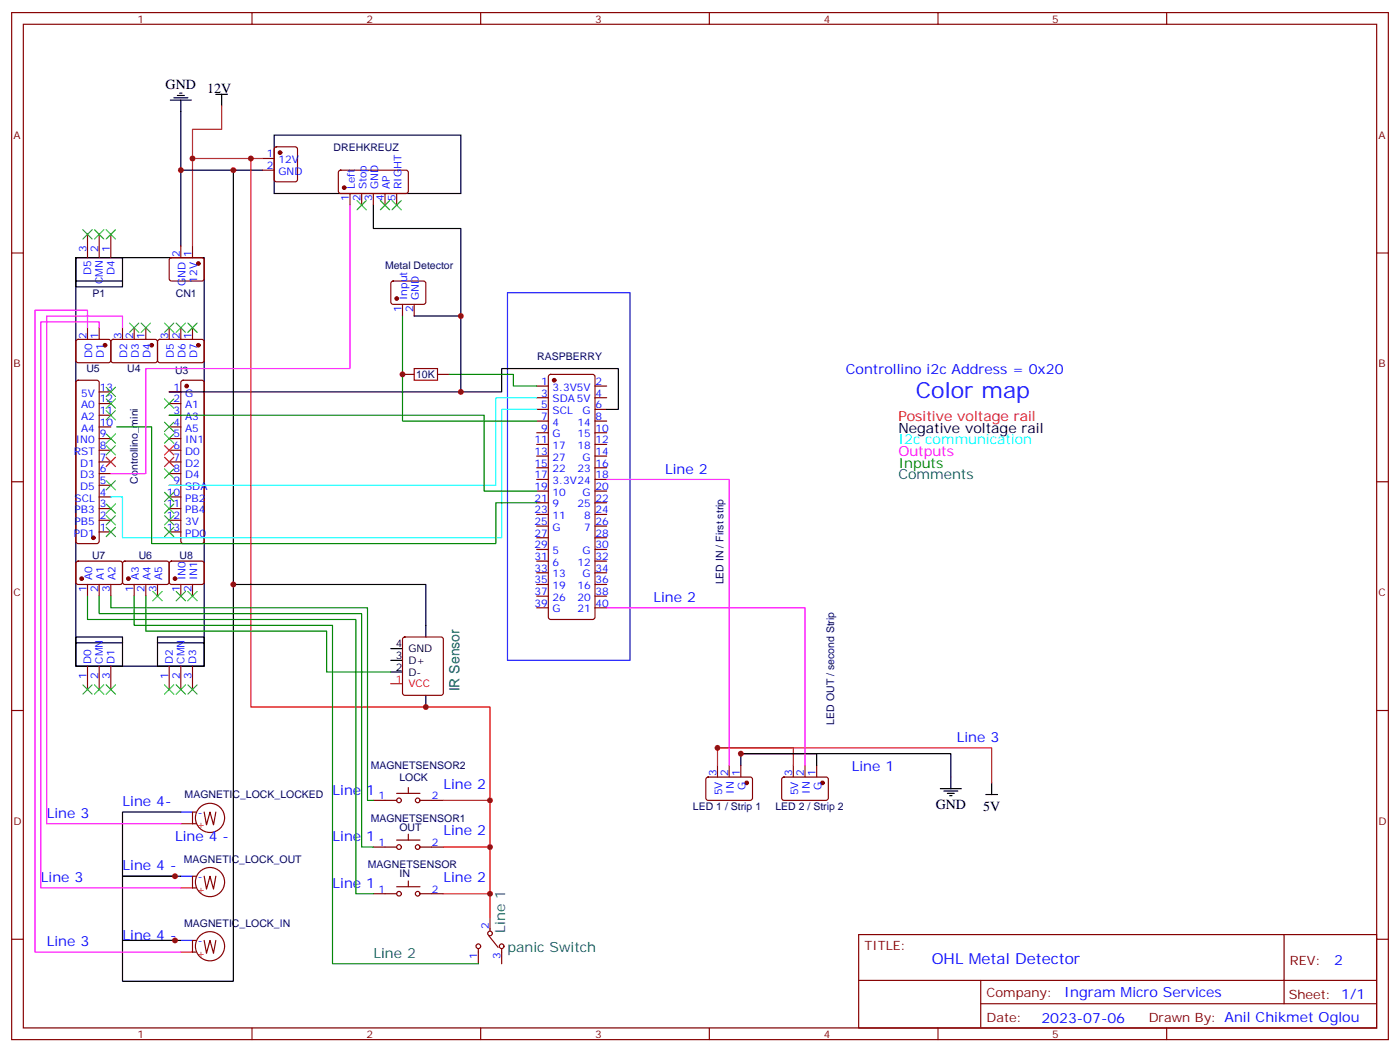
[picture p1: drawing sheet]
<svg xmlns="http://www.w3.org/2000/svg" width="423mm" height="318mm" viewBox="0 0 423 318" stroke-linecap="round" stroke-linejoin="round" font-family="sans-serif">
<g fill="none" stroke="#870000" stroke-width=".35">
<path d="M3.5 3.8h416.3v310.5h-416.3zM7.1 7.3h409.2v303.4h-409.2zM76.2 3.8v3.5M145.3 3.8v3.5M214.5 3.8v3.5M283.6 3.8v3.5M352.8 3.8v3.5M79.4 47.9h3.5M79.4 51.4h3.5M83.1 44.6l.5-.2h5.7l.6 .4 .1 9.5-.5 .6-5.9 .1-.6-.5-.1-9.4zM102.5 51.6l.5-.2 20 .1 .5 .6-.1 6-.6 .4-20.1-.1-.4-.6v-5.7zM105.8 58.5v3.5"/>
<path d="M109.4 58.5v3.5M112.9 58.5v3.5M116.4 58.5v3.5M119.9 58.5v3.5M3.5 76.5h3.6M26.5 70.8v7.1M30 70.8v7.1M33.5 70.8v7.1M51.4 78.1l.5-.2h9.4l.4 .7v5.9l-.7 .4h-9.4l-.4-.7v-5.6zM54.7 74.4v3.5M58.2 74.4v3.5M416.3 76.5h3.5"/>
<path d="M26.5 99.1v3.5M30 99.1v3.5M37 99.1v3.5M40.6 99.1v3.5M44.1 99.1v3.5M51.2 99.1v3.5M54.7 99.1v3.5M58.2 99.1v3.5M118.4 85.2l.5-.3 9.4 .1 .5 .7-.1 5.9-.6 .4-9.5-.1-.4-.6v-5.6zM121.7 92v3.5M125.2 92v3.5M23.2 102.8l.4-.2h9.5l.4 .7-.1 5.9-.6 .4h-9.4l-.5-.7v-5.6z"/>
<path d="M23.2 115.1l.4-.2h5.7l.5 .2 .2 .5v48l-.2 .5-.5 .2h-5.7l-.5-.2-.2-.5v-48zM30 118.5h3.5M33.7 102.8l.5-.2h13l.4 .7v5.9l-.7 .4h-13l-.4-.7v-5.6zM47.9 102.8l.4-.2h13l.4 .7v5.9l-.7 .4h-12.9l-.5-.7v-5.6zM51.2 118.5h3.5M54.9 115.1l.5-.2h5.6l.5 .2 .2 .5v48l-.2 .5-.5 .2h-5.6l-.5-.2-.2-.5v-48zM121.7 113.2h3.5M132.3 113.2h3.5M162.3 116.7h3.5M166 113.4l.5-.2h12.7l.5 .2 .2 .5v72.6l-.2 .5-.5 .3h-12.7l-.5-.3-.2-.5v-72.6zM179.9 116.7h3.5M30 122h3.5"/>
<path d="M30 125.5h3.5M30 129h3.5M30 132.6h3.5M30 136.1h3.5M30 139.6h3.5M51.2 122h3.5M51.2 125.5h3.5M51.2 129h3.5M51.2 132.6h3.5M51.2 136.1h3.5M51.2 139.6h3.5M162.3 120.2h3.5"/>
<path d="M162.3 123.8h3.5M162.3 127.3h3.5M162.3 130.8h3.5M162.3 134.3h3.5M162.3 137.9h3.5M179.9 120.2h3.5M179.9 123.8h3.5M179.9 127.3h3.5M179.9 130.8h3.5M179.9 134.3h3.5M179.9 137.9h3.5M3.5 145.6h3.6"/>
<path d="M30 143.2h3.5M30 146.7h3.5M30 150.2h3.5M30 153.7h3.5M30 157.3h3.5M51.2 143.2h3.5M51.2 146.7h3.5M51.2 150.2h3.5M51.2 153.7h3.5M51.2 157.3h3.5M162.3 141.4h3.5M162.3 159h3.5"/>
<path d="M162.3 144.9h3.5M162.3 155.5h3.5M162.3 148.4h3.5M162.3 152h3.5M179.9 141.4h3.5M179.9 159h3.5M179.9 144.9h3.5M179.9 155.5h3.5M179.9 148.4h3.5M179.9 152h3.5M416.3 145.6h3.5M23.2 169.8l.4-.2 13 .1 .4 .6v5.9l-.7 .5-12.9-.1-.5-.6v-5.7z"/>
<path d="M26.5 176.7v3.5M30 176.7v3.5M30 160.8h3.5M33.5 176.7v3.5M37.3 169.8l.4-.2 13 .1 .5 .6-.1 5.9-.7 .5-12.9-.1-.5-.6v-5.7zM40.6 176.7v3.5M44.1 176.7v3.5M47.6 176.7v3.5M51.2 160.8h3.5M51.4 169.8l.5-.2 9.4 .1 .4 .6v5.9l-.7 .5-9.4-.1-.4-.6v-5.7zM54.7 176.7v3.5M58.2 176.7v3.5"/>
<path d="M162.3 176.7h3.5M162.3 173.1h3.5M162.3 169.6h3.5M162.3 166.1h3.5M162.3 162.6h3.5M179.9 176.7h3.5M179.9 173.1h3.5M179.9 169.6h3.5M179.9 166.1h3.5M179.9 162.6h3.5M121.9 192.8l.5-.3h10.9l.5 .3 .3 .5v16.2l-.3 .5-.5 .2h-10.9l-.5-.2-.2-.5v-16.2zM162.3 183.7h3.5"/>
<path d="M162.3 180.2h3.5M179.9 183.7h3.5M179.9 180.2h3.5M3.5 214.8h3.6M26.5 201.4v7M30 201.4v7M33.5 201.4v7M51.2 201.4v7M54.7 201.4v7M58.2 201.4v7M416.3 214.8h3.5M119.9 239.8h7.1"/>
<path d="M123.5 238.1v1.7M213.7 235.1l.4-.2h13l.4 .7v5.9l-.7 .4h-12.9l-.5-.7v-5.6zM217 231.4v3.5M220.5 231.4v3.5M224 231.4v3.5M236.6 235.1l.5-.2h12.9l.5 .7-.1 5.9-.6 .4h-13l-.4-.7v-5.6zM239.9 231.4v3.5M243.4 231.4v3.5M246.9 231.4v3.5M59.3 245.5h-1.1v3.5h1.1M61.7 245.5l.7 3.8 1.1-3.8 1.1 3.8 .7-3.8M112.9 256h7"/>
<path d="M112.9 241.9h7M119.9 253.9h7.1M123.5 252.2v1.7M127 256h7.1M127 241.9h7.1M59.3 264.9h-1.1v3.5h1.1M61.7 264.9l.7 3.8 1.1-3.8 1.1 3.8 .7-3.8M112.9 270.2h7M119.9 268h7.1M123.5 266.3v1.7M127 270.2h7.1M148.2 277.2v4.2"/>
<path d="M3.5 283.9h3.6M59.3 284.3h-1.1v3.5h1.1M61.7 284.3l.7 3.8 1.1-3.8 1.1 3.8 .7-3.8M144.6 286.7v4.6M147.8 282.9l2.8 3.5M151.7 286.7v4.6M259.6 282.5h156.7v28.2h-156.7zM259.7 296.4h156.4M296.6 296.4v14.1M388.3 282.5v20.9M416.3 283.9h3.5M76.2 310.7v3.6"/>
<path d="M145.3 310.7v3.6M214.5 310.7v3.6M283.6 310.7v3.6M296.6 303.4h119.5M352.8 310.7v3.6"/>
<circle cx="63.5" cy="247.2" r="4.4"/>
<circle cx="120.7" cy="256" r=".71"/>
<circle cx="120.7" cy="241.9" r=".71"/>
<circle cx="126.3" cy="241.9" r=".71"/>
<circle cx="126.3" cy="256" r=".71"/>
<circle cx="63.5" cy="266.6" r="4.4"/>
<circle cx="120.7" cy="270.2" r=".71"/>
<circle cx="126.3" cy="270.2" r=".71"/>
<circle cx="63.5" cy="286" r="4.4"/>
<circle cx="144.6" cy="286" r=".71"/>
<circle cx="148.2" cy="282.2" r=".71"/>
<circle cx="151.7" cy="286" r=".71"/>
</g>
<g fill="none" stroke="#000" stroke-width=".35">
<path d="M51.5 30.3h6.4M52.6 29.6h4.2M53.6 28.9h2.1M54.3 28.2h.7M54.7 30.3v21.1h24.7M65.3 28.5h3.5M67 28.5v3.5M54.7 51.4v23M70.6 51.4v245.2h-33.6v-12.3h15.9M82.9 40.9h56.4v17.6h-56.4zM22.9 77.9h14.1v7h-14.1zM22.9 77.9h38.8v123.5h-38.8z"/>
<path d="M112.9 62v7.1h26.4v26.4M22.9 84.9v1.8h14.1v-1.8M125.2 95.5h14.1v23M51.2 118.5h100.5v-7.1h35.3v12.4h-3.6M70.6 176.7h58.2v15.8M22.9 194.3h14.1v7.1h-14.1zM22.9 194.3v-1.8h14.1v1.8M47.6 194.3h14.1v7.1h-14.1zM47.6 194.3v-1.8h14.1v1.8M118.2 196.1h3.5M118.2 199.6h3.5M118.2 203.1h3.5"/>
<path d="M128.8 210.2v3.5M224 231.4v-3.6h63.5v10.6M224 227.8h22.9v3.6M284.3 238.4h6.4M285.4 239.1h4.2M286.5 239.8h2.1M299.9 236.6v3.6M54.7 245.5h-17.7v19.4h15.9M287.2 240.5h.7M298.1 240.2h3.5M54.7 264.9h-17.7v19.4h17.7"/>
</g>
<g fill="#870000" stroke="#870000" stroke-width=".35">
<circle cx="60" cy="79.7" r=".53"/>
<circle cx="60" cy="104.4" r=".53"/>
<circle cx="45.9" cy="104.4" r=".53"/>
<circle cx="31.7" cy="104.4" r=".53"/>
<circle cx="56.4" cy="116.7" r=".53"/>
<circle cx="28.2" cy="162.6" r=".53"/>
<circle cx="38.8" cy="174.9" r=".53"/>
<circle cx="24.7" cy="174.9" r=".53"/>
<circle cx="52.9" cy="174.9" r=".53"/>
<circle cx="167.6" cy="114.9" r=".53"/>
<circle cx="84.7" cy="46.1" r=".53"/>
<circle cx="104.1" cy="56.7" r=".53"/>
<circle cx="119.9" cy="90.2" r=".53"/>
<circle cx="225.8" cy="236.6" r=".53"/>
<circle cx="248.7" cy="236.6" r=".53"/>
</g>
<g fill="none" stroke="#f00" stroke-width=".35">
<path d="M67 32v7.1h-8.8v35.3M58.2 47.9h21.2M75.8 47.9v165.8h72.4v28.2M32.1 138.2l2.8 2.8M34.9 138.2l-2.8 2.8M49.7 134.7l2.9 2.8M49.7 138.2l2.9 2.8M52.6 134.7l-2.9 2.8M52.6 138.2l-2.9 2.8M118.2 206.7h3.5M217 231.4v-5.3h82.9v10.5M217 226.1h22.9v5.3"/>
<path d="M54.7 249h3.5M134.1 241.9h14.1v14.1h-14.1M148.2 256v14.2h-14.1M54.7 268.4h3.5M148.2 270.2v7M54.7 287.8h3.5"/>
</g>
<path d="M54.7 245.5h3.5M54.7 264.9h3.5M54.7 284.3h3.5" fill="none" stroke="#00f" stroke-width=".35"/>
<path d="M153.5 88.5h37v111.1h-37z" fill="none" stroke="#30c" stroke-width=".35"/>
<g fill="none" stroke="#3c3" stroke-width=".35">
<path d="M25 69.4l2.9 2.8M27.9 69.4l-2.9 2.8M28.6 69.4l2.8 2.8M31.4 69.4l-2.8 2.8M32.1 69.4l2.8 2.8M34.9 69.4l-2.8 2.8M107.9 60.6l2.9 2.8M110.8 60.6l-2.9 2.8M115 60.6l2.8 2.8M117.8 60.6l-2.8 2.8M118.5 60.6l2.9 2.8M121.4 60.6l-2.9 2.8"/>
<path d="M39.2 97.6l2.8 2.9M42 97.6l-2.8 2.9M42.7 97.6l2.8 2.9M45.5 97.6l-2.8 2.9M49.7 97.6l2.9 2.9M52.6 97.6l-2.9 2.9M53.3 97.6l2.8 2.9M56.1 97.6l-2.8 2.9M56.8 97.6l2.8 2.9M59.6 97.6l-2.8 2.9M32.1 117.1l2.8 2.8M34.9 117.1l-2.8 2.8"/>
<path d="M32.1 131.2l2.8 2.8M32.1 134.7l2.8 2.8M32.1 124.1l2.8 2.8M32.1 120.6l2.8 2.8M34.9 131.2l-2.8 2.8M34.9 134.7l-2.8 2.8M34.9 120.6l-2.8 2.8M34.9 124.1l-2.8 2.8M49.7 131.2l2.9 2.8M49.7 127.6l2.9 2.9M49.7 120.6l2.9 2.8M52.6 131.2l-2.9 2.8"/>
<path d="M52.6 127.6l-2.9 2.9M52.6 120.6l-2.9 2.8M32.1 159.4l2.8 2.8M32.1 155.9l2.8 2.8M32.1 152.3l2.8 2.9M32.1 145.3l2.8 2.8M34.9 145.3l-2.8 2.8M34.9 159.4l-2.8 2.8M34.9 155.9l-2.8 2.8M34.9 152.3l-2.8 2.9M49.7 148.8l2.9 2.8M49.7 152.3l2.9 2.9"/>
<path d="M49.7 155.9l2.9 2.8M49.7 159.4l2.9 2.8M49.7 141.7l2.9 2.9M52.6 148.8l-2.9 2.8M52.6 152.3l-2.9 2.9M52.6 155.9l-2.9 2.8M52.6 159.4l-2.9 2.8M52.6 141.7l-2.9 2.9M46.2 178.8l2.8 2.8M49 178.8l-2.8 2.8M53.3 178.8l2.8 2.8M56.1 178.8l-2.8 2.8"/>
<path d="M56.8 178.8l2.8 2.8M59.6 178.8l-2.8 2.8M25 207l2.9 2.8M27.9 207l-2.9 2.8M28.6 207l2.8 2.8M31.4 207l-2.8 2.8M32.1 207l2.8 2.8M34.9 207l-2.8 2.8M49.7 207l2.9 2.8M52.6 207l-2.9 2.8M53.3 207l2.8 2.8M56.1 207l-2.8 2.8"/>
<path d="M56.8 207l2.8 2.8M59.6 207l-2.8 2.8"/>
</g>
<path d="M125.2 111.4h7.1v3.5h-7.1z" fill="none" stroke="#a10000" stroke-width=".35"/>
<path d="M105.8 62v49.4h-61.7v31.8h-10.6M26.5 99.1v-5.3h-15.9v194h44.1M30 99.1v-1.8h-17.7v171.1h42.4M37 99.1v-3.6h-22.9v153.5h40.6M183.4 144.9h37.1v86.5M183.4 183.7h60v47.7" fill="none" stroke="#f0f" stroke-width=".35"/>
<path d="M162.3 120.2h-12.4v26.5h-98.7M162.3 123.8h-10.6v38.8h-114.7v-12.4h-3.5" fill="none" stroke="#0ff" stroke-width=".35"/>
<path d="M121.7 95.5v31.8h40.6M135.8 113.2h19.4v3.5h7.1M35.3 129h10.6v35.3h104v-12.3h12.4M51.2 125.5h95.2v22.9h15.9M26.5 180.2v7.1h81.1v82.9h5.3M30 180.2v5.3h79.4v70.5h3.5M33.5 180.2v3.5h77.6v58.2h1.8M40.6 180.2v8.8h59.9v102.3h44.1M44.1 180.2v10.6h54.7v12.3h19.4" fill="none" stroke="#008700" stroke-width=".35"/>
<g fill="#c00">
<circle cx="148.2" cy="256" r=".88"/>
<circle cx="217" cy="226.1" r=".88"/>
<circle cx="224" cy="227.8" r=".88"/>
<circle cx="58.2" cy="47.9" r=".88"/>
<circle cx="52.9" cy="264.9" r=".88"/>
<circle cx="52.9" cy="284.3" r=".88"/>
<circle cx="70.6" cy="51.4" r=".88"/>
<circle cx="148.2" cy="241.9" r=".88"/>
<circle cx="75.8" cy="47.9" r=".88"/>
<circle cx="121.7" cy="113.2" r=".88"/>
<circle cx="139.3" cy="118.5" r=".88"/>
<circle cx="148.2" cy="270.2" r=".88"/>
<circle cx="54.7" cy="51.4" r=".88"/>
<circle cx="128.8" cy="213.7" r=".88"/>
<circle cx="70.6" cy="176.7" r=".88"/>
<circle cx="139.3" cy="95.5" r=".88"/>
</g>
<text font-size="6.7" fill="#00f" x="276.9" y="120.2">Color map</text>
<text font-size="4.6" fill="#00f" x="281.7" y="291.5">OHL Metal Detector</text>
<g font-size="4.2">
<text x="50.1" y="27">GND</text>
<text x="62.7" y="28.1">12V</text>
<text x="271.6" y="130.8">Negative voltage rail</text>
<text x="282.9" y="244.6">GND</text>
<text x="297.3" y="245.1">5V</text>
</g>
<g font-size="4.2" fill="#00f">
<text x="255.8" y="113.2">Controllino i2c Address = 0x20</text>
<text x="201.1" y="143.2">Line 2</text>
<text x="197.6" y="182">Line 2</text>
<text x="289.3" y="224.3">Line 3</text>
<text x="257.5" y="233.1">Line 1</text>
<text x="134.1" y="238.4">Line 2</text>
<text x="37" y="243.7">Line 4-</text>
<text x="100.5" y="240.2">Line 1</text>
<text x="14.1" y="247.2">Line 3</text>
<text x="52.9" y="254.3">Line 4 -</text>
<text x="100.5" y="254.3">Line 1</text>
<text x="134.1" y="252.5">Line 2</text>
<text x="37" y="263.1">Line 4 -</text>
<text x="12.3" y="266.6">Line 3</text>
<text x="100.5" y="268.4">Line 1</text>
<text x="134.1" y="266.6">Line 2</text>
<text x="14.1" y="286">Line 3</text>
<text x="37" y="284.3">Line 4 -</text>
<text x="403.4" y="291.8">2</text>
<text x="321.8" y="301.3">Ingram Micro Services</text>
<text x="314.9" y="309.1">2023-07-06</text>
</g>
<text font-size="4.2" fill="#f00" x="271.6" y="127.3">Positive voltage rail</text>
<text font-size="4.2" fill="#0ff" x="271.6" y="134.3">I2c communication</text>
<text font-size="4.2" fill="#f0f" x="271.6" y="137.9">Outputs</text>
<text font-size="4.2" fill="#080" x="271.6" y="141.4">Inputs</text>
<g font-size="4.2" fill="#066">
<text x="271.6" y="144.9">Comments</text>
<text x="139" y="209" transform="rotate(-90 139 209)">IR Sensor</text>
<text x="152.8" y="282" transform="rotate(-90 152.8 282)">Line 1</text>
<text x="153.5" y="287.8">panic Switch</text>
<text x="112.9" y="289.6">Line 2</text>
</g>
<g font-size="3.9" fill="#800">
<text x="261.4" y="287.1">TITLE:</text>
<text x="390" y="291.8">REV:</text>
<text x="298.3" y="301.3">Company:</text>
<text x="389.7" y="301.9">Sheet: 1/1</text>
<text x="298.3" y="309">Date:</text>
<text x="347.4" y="309.1">Drawn By: Anil Chikmet Oglou</text>
</g>
<g font-size="3.2" fill="#800">
<text x="41.6" y="6.8">1</text>
<text x="110.8" y="6.8">2</text>
<text x="179.9" y="6.8">3</text>
<text x="249.1" y="6.8">4</text>
<text x="318.2" y="6.8">5</text>
<text x="4.1" y="41.9">A</text>
<text x="416.8" y="41.9">A</text>
<text x="4.1" y="111.1">B</text>
<text x="416.8" y="111.1">B</text>
<text x="4.1" y="180.2">C</text>
<text x="416.8" y="180.2">C</text>
<text x="4.1" y="249.3">D</text>
<text x="416.8" y="249.3">D</text>
<text x="41.6" y="313.7">1</text>
<text x="110.8" y="313.7">2</text>
<text x="179.9" y="313.7">3</text>
<text x="249.1" y="313.7">4</text>
<text x="318.2" y="313.7">5</text>
</g>
<g font-size="3.2" fill="#00f">
<text x="80.7" y="47.6">1</text>
<text x="80.7" y="51.1">2</text>
<text x="84.2" y="49.3">12V</text>
<text x="84.2" y="52.8">GND</text>
<text x="107.2" y="57.2" transform="rotate(-90 107.2 57.2)">Left</text>
<text x="110.8" y="57.2" transform="rotate(-90 110.8 57.2)">Stop</text>
<text x="114.3" y="57.2" transform="rotate(-90 114.3 57.2)">GND</text>
<text x="117.8" y="57.2" transform="rotate(-90 117.8 57.2)">AP</text>
<text x="121.4" y="57.2" transform="rotate(-90 121.4 57.2)">RIGHT</text>
<text x="105.5" y="60.7" transform="rotate(-90 105.5 60.7)">1</text>
<text x="109" y="60.7" transform="rotate(-90 109 60.7)">2</text>
<text x="112.5" y="60.7" transform="rotate(-90 112.5 60.7)">3</text>
<text x="116.1" y="60.7" transform="rotate(-90 116.1 60.7)">4</text>
<text x="119.6" y="60.7" transform="rotate(-90 119.6 60.7)">5</text>
<text x="26.1" y="76.1" transform="rotate(-90 26.1 76.1)">3</text>
<text x="29.6" y="76.1" transform="rotate(-90 29.6 76.1)">2</text>
<text x="33.2" y="76.1" transform="rotate(-90 33.2 76.1)">1</text>
<text x="54.3" y="77.7" transform="rotate(-90 54.3 77.7)">2</text>
<text x="57.9" y="77.7" transform="rotate(-90 57.9 77.7)">1</text>
<text x="27.5" y="83.1" transform="rotate(-90 27.5 83.1)">D5</text>
<text x="34.6" y="83.1" transform="rotate(-90 34.6 83.1)">D4</text>
<text x="31" y="85.9" transform="rotate(-90 31 85.9)">CMN</text>
<text x="56.1" y="86.5" transform="rotate(-90 56.1 86.5)">GND</text>
<text x="59.6" y="85.4" transform="rotate(-90 59.6 85.4)">12V</text>
<text x="121.4" y="94.2" transform="rotate(-90 121.4 94.2)">1</text>
<text x="123.1" y="90.7" transform="rotate(-90 123.1 90.7)">Input</text>
<text x="124.9" y="94.2" transform="rotate(-90 124.9 94.2)">2</text>
<text x="126.6" y="90.7" transform="rotate(-90 126.6 90.7)">GND</text>
<text x="26.1" y="102.4" transform="rotate(-90 26.1 102.4)">2</text>
<text x="29.6" y="102.4" transform="rotate(-90 29.6 102.4)">1</text>
<text x="36.7" y="102.4" transform="rotate(-90 36.7 102.4)">3</text>
<text x="40.2" y="102.4" transform="rotate(-90 40.2 102.4)">2</text>
<text x="43.7" y="102.4" transform="rotate(-90 43.7 102.4)">1</text>
<text x="50.8" y="102.4" transform="rotate(-90 50.8 102.4)">3</text>
<text x="54.3" y="102.4" transform="rotate(-90 54.3 102.4)">2</text>
<text x="57.9" y="102.4" transform="rotate(-90 57.9 102.4)">1</text>
<text x="27.9" y="108.4" transform="rotate(-90 27.9 108.4)">D0</text>
<text x="31.4" y="108.4" transform="rotate(-90 31.4 108.4)">D1</text>
<text x="38.5" y="108.4" transform="rotate(-90 38.5 108.4)">D2</text>
<text x="42" y="108.4" transform="rotate(-90 42 108.4)">D3</text>
<text x="45.5" y="108.4" transform="rotate(-90 45.5 108.4)">D4</text>
<text x="52.6" y="108.4" transform="rotate(-90 52.6 108.4)">D5</text>
<text x="56.1" y="108.4" transform="rotate(-90 56.1 108.4)">D6</text>
<text x="59.6" y="108.4" transform="rotate(-90 59.6 108.4)">D7</text>
<text x="24.5" y="119.9">5V</text>
<text x="30.2" y="118.1">13</text>
<text x="52.5" y="118.1">1</text>
<text x="56" y="119.9">G</text>
<text x="163.6" y="116.3">1</text>
<text x="163.6" y="119.9">3</text>
<text x="167.1" y="118.1">3.3V5V</text>
<text x="180.1" y="119.9">4</text>
<text x="180.1" y="116.3">2</text>
<text x="24.5" y="123.4">A0</text>
<text x="30.2" y="125.2">11</text>
<text x="30.2" y="121.6">12</text>
<text x="52.5" y="121.6">2</text>
<text x="52.5" y="125.2">3</text>
<text x="56" y="123.4">A1</text>
<text x="163.6" y="123.4">5</text>
<text x="167.1" y="121.6">SDA5V</text>
<text x="167.1" y="125.2">SCL</text>
<text x="176.1" y="125.2">G</text>
<text x="180.1" y="123.4">6</text>
<text x="24.5" y="130.5">A4</text>
<text x="24.5" y="126.9">A2</text>
<text x="30.2" y="128.7">10</text>
<text x="52.5" y="128.7">4</text>
<text x="56" y="126.9">A3</text>
<text x="56" y="130.5">A5</text>
<text x="163.6" y="126.9">7</text>
<text x="163.6" y="130.5">9</text>
<text x="167.1" y="128.7">4</text>
<text x="174.6" y="128.7">14</text>
<text x="180.1" y="130.5">10</text>
<text x="180.1" y="126.9">8</text>
<text x="22.3" y="137.5">RST</text>
<text x="23" y="134">IN0</text>
<text x="30.2" y="135.7">8</text>
<text x="30.2" y="132.2">9</text>
<text x="52.5" y="132.2">5</text>
<text x="52.5" y="135.7">6</text>
<text x="56" y="134">IN1</text>
<text x="56" y="137.5">D0</text>
<text x="161.6" y="134">11</text>
<text x="161.6" y="137.5">13</text>
<text x="167.1" y="132.2">G</text>
<text x="167.1" y="135.7">17</text>
<text x="174.6" y="135.7">18</text>
<text x="174.6" y="132.2">15</text>
<text x="180.1" y="137.5">14</text>
<text x="180.1" y="134">12</text>
<text x="24.2" y="141">D1</text>
<text x="30.2" y="142.8">6</text>
<text x="30.2" y="139.3">7</text>
<text x="52.5" y="139.3">7</text>
<text x="52.5" y="142.8">8</text>
<text x="56" y="141">D2</text>
<text x="161.6" y="141">15</text>
<text x="167.1" y="139.3">27</text>
<text x="167.1" y="142.8">22</text>
<text x="174.6" y="142.8">23</text>
<text x="176.1" y="139.3">G</text>
<text x="180.1" y="141">16</text>
<text x="24.2" y="148.1">D5</text>
<text x="24.2" y="144.6">D3</text>
<text x="30.2" y="149.9">4</text>
<text x="30.2" y="146.3">5</text>
<text x="50.5" y="149.9">10</text>
<text x="52.5" y="146.3">9</text>
<text x="56" y="144.6">D4</text>
<text x="56" y="148.1">SDA</text>
<text x="161.6" y="144.6">17</text>
<text x="161.6" y="148.1">19</text>
<text x="167.1" y="146.3">3.3V24</text>
<text x="167.1" y="149.9">10</text>
<text x="176.1" y="149.9">G</text>
<text x="180.1" y="148.1">20</text>
<text x="180.1" y="144.6">18</text>
<text x="22.5" y="151.6">SCL</text>
<text x="22.6" y="155.2">PB3</text>
<text x="30.2" y="153.4">3</text>
<text x="50.5" y="153.4">11</text>
<text x="56" y="151.6">PB2</text>
<text x="56" y="155.2">PB4</text>
<text x="161.6" y="151.6">21</text>
<text x="161.6" y="155.2">23</text>
<text x="167.1" y="153.4">9</text>
<text x="174.6" y="153.4">25</text>
<text x="180.1" y="155.2">24</text>
<text x="180.1" y="151.6">22</text>
<text x="22.6" y="158.7">PB5</text>
<text x="30.2" y="160.4">1</text>
<text x="30.2" y="156.9">2</text>
<text x="50.5" y="156.9">12</text>
<text x="50.5" y="160.4">13</text>
<text x="56" y="158.7">3V</text>
<text x="161.6" y="158.7">25</text>
<text x="167.1" y="156.9">11</text>
<text x="167.1" y="160.4">G</text>
<text x="176.6" y="160.4">7</text>
<text x="176.6" y="156.9">8</text>
<text x="180.1" y="158.7">26</text>
<text x="22.3" y="162.2">PD1</text>
<text x="56" y="162.2">PD0</text>
<text x="161.6" y="162.2">27</text>
<text x="161.6" y="165.7">29</text>
<text x="167.1" y="167.5">5</text>
<text x="176.1" y="167.5">G</text>
<text x="180.1" y="165.7">30</text>
<text x="180.1" y="162.2">28</text>
<text x="161.6" y="169.3">31</text>
<text x="161.6" y="172.8">33</text>
<text x="167.1" y="171">6</text>
<text x="174.6" y="171">12</text>
<text x="180.1" y="172.8">34</text>
<text x="180.1" y="169.3">32</text>
<text x="26.1" y="178.9" transform="rotate(-90 26.1 178.9)">1</text>
<text x="27.9" y="175.4" transform="rotate(-90 27.9 175.4)">A0</text>
<text x="29.6" y="178.9" transform="rotate(-90 29.6 178.9)">2</text>
<text x="31.4" y="175.4" transform="rotate(-90 31.4 175.4)">A1</text>
<text x="33.2" y="178.9" transform="rotate(-90 33.2 178.9)">3</text>
<text x="34.9" y="175.4" transform="rotate(-90 34.9 175.4)">A2</text>
<text x="40.2" y="178.9" transform="rotate(-90 40.2 178.9)">1</text>
<text x="42" y="175.4" transform="rotate(-90 42 175.4)">A3</text>
<text x="43.7" y="178.9" transform="rotate(-90 43.7 178.9)">2</text>
<text x="45.5" y="175.4" transform="rotate(-90 45.5 175.4)">A4</text>
<text x="47.3" y="178.9" transform="rotate(-90 47.3 178.9)">3</text>
<text x="49" y="175.4" transform="rotate(-90 49 175.4)">A5</text>
<text x="54.3" y="178.9" transform="rotate(-90 54.3 178.9)">1</text>
<text x="56.1" y="175.4" transform="rotate(-90 56.1 175.4)">IN0</text>
<text x="57.9" y="178.9" transform="rotate(-90 57.9 178.9)">2</text>
<text x="59.6" y="175.4" transform="rotate(-90 59.6 175.4)">IN1</text>
<text x="161.6" y="176.3">35</text>
<text x="161.6" y="179.8">37</text>
<text x="167.1" y="174.6">13</text>
<text x="167.1" y="178.1">19</text>
<text x="174.6" y="178.1">16</text>
<text x="176.1" y="174.6">G</text>
<text x="180.1" y="179.8">38</text>
<text x="180.1" y="176.3">36</text>
<text x="161.6" y="183.4">39</text>
<text x="167.1" y="181.6">26</text>
<text x="167.1" y="185.1">G</text>
<text x="174.6" y="185.1">21</text>
<text x="174.6" y="181.6">20</text>
<text x="180.1" y="183.4">40</text>
<text x="27.5" y="200.7" transform="rotate(-90 27.5 200.7)">D0</text>
<text x="31" y="200.7" transform="rotate(-90 31 200.7)">CMN</text>
<text x="34.6" y="200.7" transform="rotate(-90 34.6 200.7)">D1</text>
<text x="52.2" y="200.7" transform="rotate(-90 52.2 200.7)">D2</text>
<text x="55.7" y="200.7" transform="rotate(-90 55.7 200.7)">CMN</text>
<text x="59.3" y="200.7" transform="rotate(-90 59.3 200.7)">D3</text>
<text x="26.1" y="205.1" transform="rotate(-90 26.1 205.1)">1</text>
<text x="29.6" y="205.1" transform="rotate(-90 29.6 205.1)">2</text>
<text x="33.2" y="205.1" transform="rotate(-90 33.2 205.1)">3</text>
<text x="50.8" y="205.1" transform="rotate(-90 50.8 205.1)">1</text>
<text x="54.3" y="205.1" transform="rotate(-90 54.3 205.1)">2</text>
<text x="57.9" y="205.1" transform="rotate(-90 57.9 205.1)">3</text>
<text x="216.6" y="234.7" transform="rotate(-90 216.6 234.7)">3</text>
<text x="220.1" y="234.7" transform="rotate(-90 220.1 234.7)">2</text>
<text x="221.9" y="239.9" transform="rotate(-90 221.9 239.9)">IN</text>
<text x="223.7" y="234.7" transform="rotate(-90 223.7 234.7)">1</text>
<text x="225.4" y="238.6" transform="rotate(-90 225.4 238.6)">G</text>
<text x="239.5" y="234.7" transform="rotate(-90 239.5 234.7)">3</text>
<text x="243.1" y="234.7" transform="rotate(-90 243.1 234.7)">2</text>
<text x="244.8" y="239.9" transform="rotate(-90 244.8 239.9)">IN</text>
<text x="246.6" y="234.7" transform="rotate(-90 246.6 234.7)">1</text>
<text x="248.4" y="238.6" transform="rotate(-90 248.4 238.6)">G</text>
<text x="114.4" y="241.6">1</text>
<text x="130.5" y="241.6">2</text>
<text x="218.4" y="240.4" transform="rotate(-90 218.4 240.4)">5V</text>
<text x="241.3" y="240.4" transform="rotate(-90 241.3 240.4)">5V</text>
<text x="59.9" y="246.5">-</text>
<text x="114.4" y="255.7">1</text>
<text x="130.5" y="255.7">2</text>
<text x="59.9" y="265.9">-</text>
<text x="114.4" y="269.8">1</text>
<text x="130.5" y="269.8">2</text>
<text x="147.8" y="280.7" transform="rotate(-90 147.8 280.7)">2</text>
<text x="59.9" y="285.3">-</text>
<text x="144.3" y="289.8" transform="rotate(-90 144.3 289.8)">1</text>
<text x="151.3" y="289.8" transform="rotate(-90 151.3 289.8)">3</text>
</g>
<g font-size="3.2" fill="#000080">
<text x="100.9" y="45.5">DREHKREUZ</text>
<text x="116.4" y="81.4">Metal Detector</text>
<text x="28" y="89.7">P1</text>
<text x="53.1" y="89.7">CN1</text>
<text x="26.1" y="112.5">U5</text>
<text x="38.5" y="112.5">U4</text>
<text x="52.9" y="113.2">U3</text>
<text x="162.5" y="108.9">RASPBERRY</text>
<text x="125.8" y="114.3">10K</text>
<text x="41.7" y="146.2" transform="rotate(-90 41.7 146.2)">Controllino_mini</text>
<text x="27.8" y="169">U7</text>
<text x="42" y="169">U6</text>
<text x="54.3" y="169">U8</text>
<text x="218.7" y="176.7" transform="rotate(-90 218.7 176.7)">LED IN / First strip</text>
<text x="252.2" y="219" transform="rotate(-90 252.2 219)">LED OUT / second Strip</text>
<text x="112.1" y="232.5">MAGNETSENSOR2</text>
<text x="120.8" y="236.1">LOCK</text>
<text x="55.8" y="241.3">MAGNETIC_LOCK_LOCKED</text>
<text x="209.5" y="244.8">LED 1 / Strip 1</text>
<text x="234.5" y="244.9">LED 2 / Strip 2</text>
<text x="112.1" y="248.4">MAGNETSENSOR1</text>
<text x="120.8" y="251.1">OUT</text>
<text x="55.6" y="260.7">MAGNETIC_LOCK_OUT</text>
<text x="111.2" y="262.5">MAGNETSENSOR</text>
<text x="120.8" y="265.2">IN</text>
<text x="55.7" y="280.2">MAGNETIC_LOCK_IN</text>
</g>
<g font-size="3.2">
<text x="119.7" y="195.7">4</text>
<text x="123.5" y="197.1">GND</text>
<text x="119.7" y="199.2">3</text>
<text x="119.7" y="202.8">2</text>
<text x="123.5" y="200.7">D+</text>
<text x="123.5" y="204.2">D-</text>
</g>
<g font-size="3.2" fill="#f00">
<text x="119.7" y="206.3">1</text>
<text x="123.5" y="207.7">VCC</text>
<text x="59.5" y="250.4">+</text>
<text x="59.5" y="269.8">+</text>
<text x="59.5" y="289.2">+</text>
</g>
</svg>
